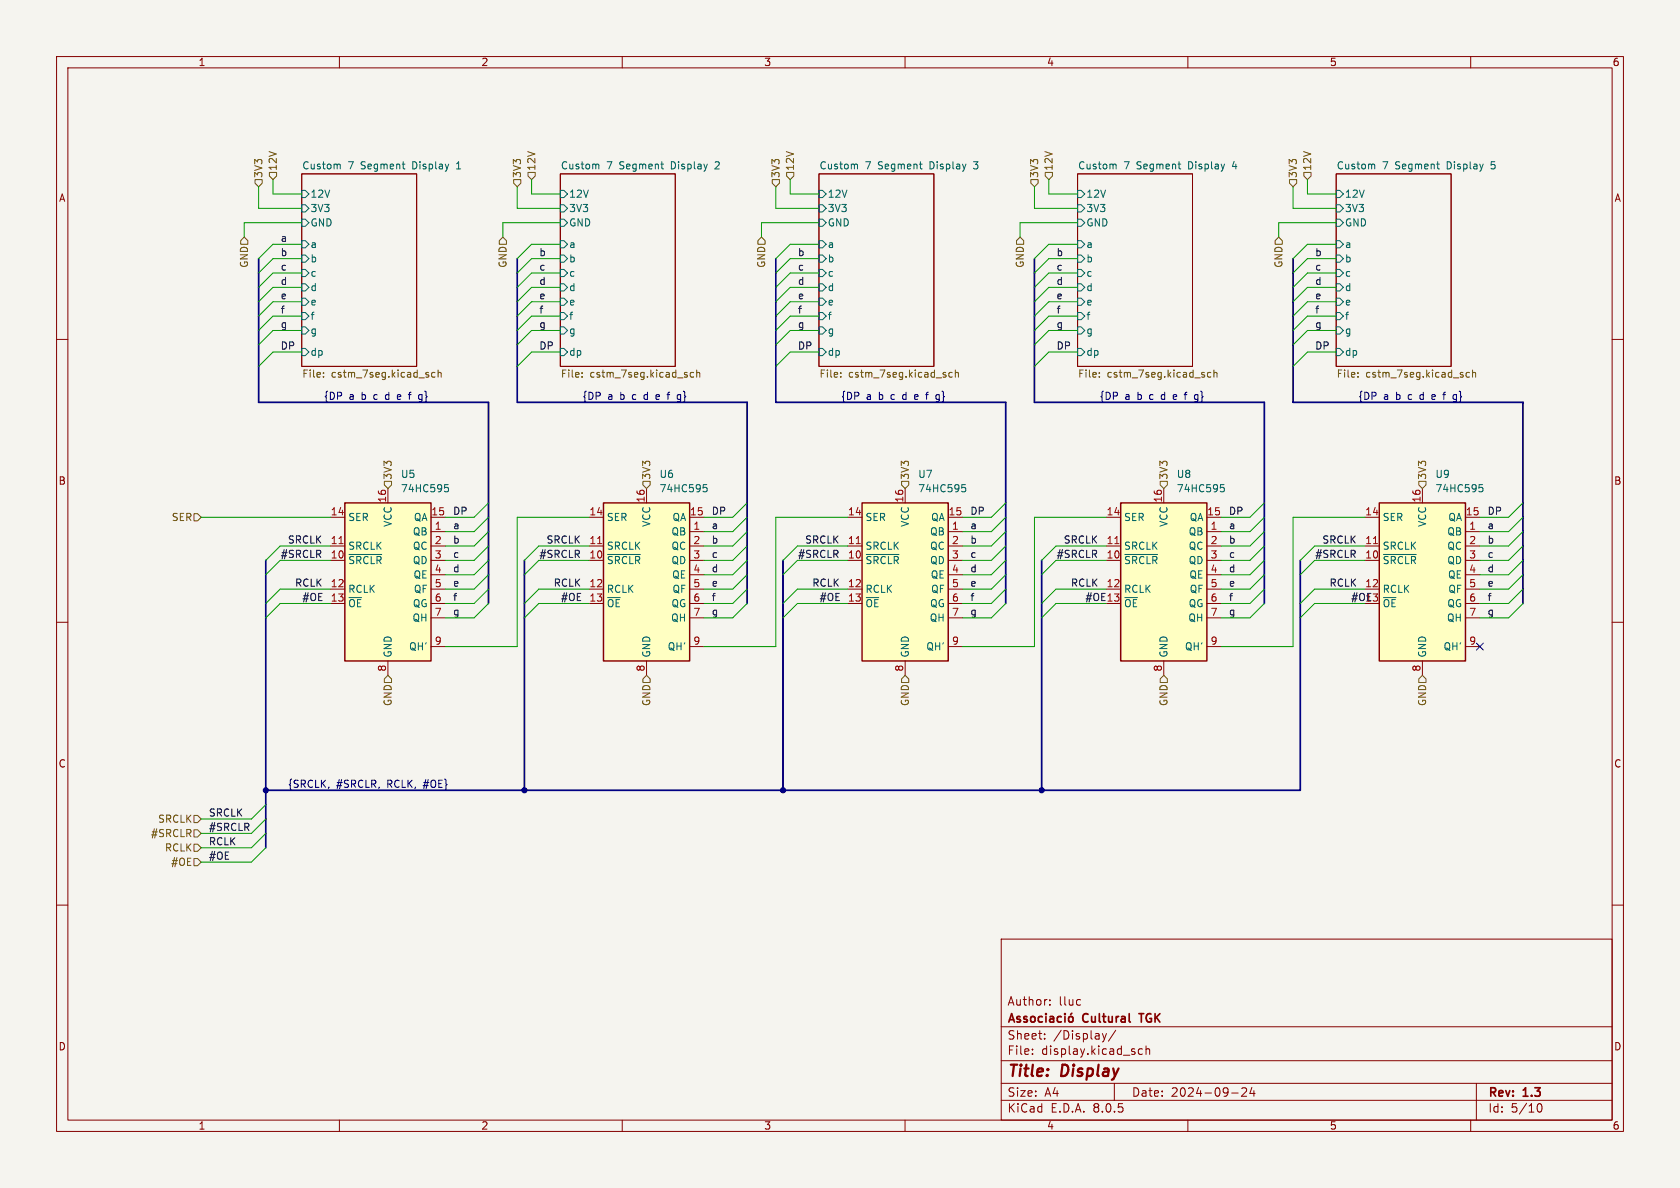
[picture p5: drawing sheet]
<svg xmlns="http://www.w3.org/2000/svg" width="297mm" height="210mm" viewBox="0 0 297 210" stroke-linecap="round" stroke-linejoin="round" font-family="sans-serif">
<path d="M0 0h297v210h-297z" fill="#f5f4ef" stroke="#f5f4ef" stroke-width=".18"/>
<g fill="none" stroke="#840000" stroke-width=".18">
<path d="M10 10h277v190h-277zM12 12h273v186h-273zM60 10v2M110 10v2M160 10v2M210 10v2M260 10v2M53.3 30.7h20.4v34.1h-20.4zM99.1 30.7h20.3v34.1h-20.3zM144.8 30.7h20.3v34.1h-20.3zM190.5 30.7h20.3v34.1h-20.3zM236.2 30.7h20.3v34.1h-20.3z"/>
<path d="M10 60h2M285 60h2M10 110h2M285 110h2M10 160h2M285 160h2M177 166h108v32h-108zM185.6 177.6v.1M185.6 176.8v.1M190.9 176.7l.1 .1M191 177.6l-.1 .1M60 198v2"/>
<path d="M110 198v2M160 198v2M177 194.5h108M177 191.5h108M177 187.5h108M177 181.5h108M182.5 186.3v.1M182.5 185.5v.1M184.7 183.6v.1M184.7 182.8v.1M194.9 182.7l.3 1M195.2 183.7l-.1 .4-.2 .1"/>
<path d="M195.6 182.7l-.4 1M197 191.5v3M197.2 182.1l-1.2 2M202 185.5l-.5-.1-.3 .3v.4l.2 .2h.6M202.6 185.5l.2-.1 .4 .1v.9M202.6 184.9v1.5M210 198v2M217.7 193.2h1.2M219.5 192.4l.6-.1 .2 .1 .1 .3-.9 1.1h.9M221.3 192.2l-.3 1.1h.9M221.7 192.8v1M260 198v2"/>
<path d="M261 191.5v6.5M271.7 195.7l.2-.5 .2-.1a.8 .8 0 0 1 .5 .7 .8 .8 0 0 1-.5 .8l-.2-.1-.2-.5"/>
</g>
<g fill="none" stroke="#840000" stroke-width=".3">
<path d="M180.3 179.8l-.3-.1-.2 .2v.2l.5 .2v.3h-.5M181.6 179.8l-.4-.1-.2 .2 .1 .2 .5 .2v.3h-.6M182.3 179.8l.4-.1 .3 .3v.4l-.3 .3-.4-.1-.1-.2v-.4zM184.3 179.8l-.5-.1-.2 .3v.4l.1 .2h.6M184.9 179.2v.1M184.9 179.7v1M185.6 179.8h.6l.1 .9M187.6 179.8l-.4-.1-.3 .3v.4l.2 .2h.5M188.3 179.2v.1M188.3 179.7v1M189 179.8l.2-.1 .4 .1 .1 .6-.1 .2-.4 .1-.2-.2zM189.5 179.1l-.2 .2"/>
<path d="M201.3 179.2h.9M178.3 180.7l.5-1.5 .5 1.5M178.5 180.3h.7M186.3 180l-.5 .1a.29 .29 0 0 0-.3 .3 .29 .29 0 0 0 .3 .3l.5-.1"/>
</g>
<g fill="none" stroke="#006464" stroke-width=".18">
<path d="M53.3 33.7h.7l.6 .6-.6 .6h-.7zM53.3 36.2h.7l.6 .6-.6 .7h-.7zM53.3 38.7h.7l.6 .7-.6 .6h-.7zM59.8 29l.4 .2v.7M71.1 29h.5M71.5 29.9h.1M80.7 29.9h.7M80.8 28.9l-.1 .1M99.1 33.7h.6l.6 .6-.6 .6h-.6zM99.1 36.2h.6l.6 .6-.6 .7h-.6zM99.1 38.7h.6l.6 .7-.6 .6h-.6zM105.5 29l.4 .2v.7"/>
<path d="M116.8 29h.5M117.2 29.9h.1M144.8 33.7h.6l.6 .6-.6 .6h-.6zM144.8 36.2h.6l.6 .6-.6 .7h-.6zM144.8 38.7h.6l.6 .7-.6 .6h-.6zM151.2 29l.4 .2v.7M162.5 29h.5M162.9 29.9h.1M190.5 33.7h.6l.7 .6-.7 .6h-.6zM190.5 36.2h.6l.7 .6-.7 .7h-.6zM190.5 38.7h.6l.7 .7-.7 .6h-.6zM197 29l.3 .2v.7"/>
<path d="M208.3 29h.4M208.6 29.9h.1M236.2 33.7h.7l.6 .6-.6 .6h-.7zM236.2 36.2h.7l.6 .6-.6 .7h-.7zM236.2 38.7h.7l.6 .7-.6 .6h-.7zM242.7 29l.3 .2v.7M254 29h.5M254.3 29.9h.2M53.3 50.2h.7l.6 .6-.6 .6h-.7zM53.3 45.1h.7l.6 .6-.6 .7h-.7zM53.3 47.6h.7l.6 .7-.6 .6h-.7zM53.3 42.5h.7l.6 .7-.6 .6h-.7z"/>
<path d="M53.3 52.7h.7l.6 .6-.6 .7h-.7zM53.3 55.2h.7l.6 .7-.6 .6h-.7zM53.3 57.8h.7l.6 .6-.6 .7h-.7zM99.1 50.2h.6l.6 .6-.6 .6h-.6zM99.1 45.1h.6l.6 .6-.6 .7h-.6zM99.1 47.6h.6l.6 .7-.6 .6h-.6zM99.1 42.5h.6l.6 .7-.6 .6h-.6zM99.1 52.7h.6l.6 .6-.6 .7h-.6zM99.1 55.2h.6l.6 .7-.6 .6h-.6zM99.1 57.8h.6l.6 .6-.6 .7h-.6zM144.8 50.2h.6l.6 .6-.6 .6h-.6zM144.8 45.1h.6l.6 .6-.6 .7h-.6z"/>
<path d="M144.8 47.6h.6l.6 .7-.6 .6h-.6zM144.8 42.5h.6l.6 .7-.6 .6h-.6zM144.8 52.7h.6l.6 .6-.6 .7h-.6zM144.8 55.2h.6l.6 .7-.6 .6h-.6zM144.8 57.8h.6l.6 .6-.6 .7h-.6zM190.5 50.2h.6l.7 .6-.7 .6h-.6zM190.5 45.1h.6l.7 .6-.7 .7h-.6zM190.5 47.6h.6l.7 .7-.7 .6h-.6zM190.5 42.5h.6l.7 .7-.7 .6h-.6zM190.5 52.7h.6l.7 .6-.7 .7h-.6zM190.5 55.2h.6l.7 .7-.7 .6h-.6zM190.5 57.8h.6l.7 .6-.7 .7h-.6z"/>
<path d="M236.2 50.2h.7l.6 .6-.6 .6h-.7zM236.2 45.1h.7l.6 .6-.6 .7h-.7zM236.2 47.6h.7l.6 .7-.6 .6h-.7zM236.2 42.5h.7l.6 .7-.6 .6h-.7zM236.2 52.7h.7l.6 .6-.6 .7h-.7zM236.2 55.2h.7l.6 .7-.6 .6h-.7zM236.2 57.8h.7l.6 .6-.6 .7h-.7zM53.3 61.6h.7l.6 .6-.6 .7h-.7zM99.1 61.6h.6l.6 .6-.6 .7h-.6zM144.8 61.6h.6l.6 .6-.6 .7h-.6zM190.5 61.6h.6l.7 .6-.7 .7h-.6zM236.2 61.6h.7l.6 .6-.6 .7h-.7z"/>
</g>
<g fill="none" stroke="#725600" stroke-width=".18">
<path d="M57.2 66.6v.1M57.2 65.9v.1M76.9 65.9l-.4-.1-.2 .3 .1 .5h.5M77.4 66l.2-.2 .3 .1 .1 .8M77.4 65.4v1.3M102.9 66.6v.1M102.9 65.9v.1M122.6 65.9l-.3-.1-.3 .3 .1 .5h.5M123.2 66l.2-.2 .3 .1v.8M123.2 65.4v1.3M148.6 66.6v.1M148.6 65.9v.1"/>
<path d="M168.3 65.9l-.3-.1-.3 .3 .2 .5h.4M168.9 66l.2-.2 .3 .1v.8M168.9 65.4v1.3M194.3 66.6v.1M194.3 65.9v.1M214.1 65.9l-.4-.1-.2 .3 .1 .5h.5M214.6 66l.2-.2 .3 .1 .1 .8M214.6 65.4v1.3M240.1 66.6v.1M240.1 65.9v.1M259.8 65.9l-.4-.1-.2 .3 .1 .5h.5M260.3 66l.2-.2 .3 .1 .1 .8"/>
<path d="M260.3 65.4v1.3"/>
</g>
<path d="M152.4 88.9h15.2v27.9h-15.2z" fill="#ffffc2"/>
<path d="M152.4 88.9h15.2v27.9h-15.2z" fill="none" stroke="#840000" stroke-width=".25"/>
<g fill="none" stroke="#840000" stroke-width=".18">
<path d="M149.9 99.1h2.5M149.9 96.5h2.5M149.9 91.4h2.5M160 86.4v2.5M167.6 94h2.6M167.6 99.1h2.6M167.6 96.5h2.6M167.6 91.4h2.6M149.9 104.1h2.5M149.9 106.7h2.5M160 116.8v2.6M167.6 104.1h2.6"/>
<path d="M167.6 106.7h2.6M167.6 101.6h2.6M167.6 109.2h2.6M167.6 114.3h2.6"/>
</g>
<path d="M153.1 98h5.8M170.1 85.7h.6M170.2 86.2h.3l.2 .2v.4l-.5 .1" fill="none" stroke="#006464" stroke-width=".18"/>
<path d="M151.4 96.1h.7" fill="none" stroke="#a90000" stroke-width=".18"/>
<path d="M198.1 88.9h15.3v27.9h-15.3z" fill="#ffffc2"/>
<path d="M198.1 88.9h15.3v27.9h-15.3z" fill="none" stroke="#840000" stroke-width=".25"/>
<g fill="none" stroke="#840000" stroke-width=".18">
<path d="M195.6 99.1h2.5M195.6 96.5h2.5M195.6 91.4h2.5M205.7 86.4v2.5M213.4 94h2.5M213.4 99.1h2.5M213.4 96.5h2.5M213.4 91.4h2.5M195.6 104.1h2.5M195.6 106.7h2.5M205.7 116.8v2.6M213.4 104.1h2.5"/>
<path d="M213.4 106.7h2.5M213.4 101.6h2.5M213.4 109.2h2.5M213.4 114.3h2.5"/>
</g>
<path d="M198.9 98h5.7M215.8 85.7h.6M215.9 86.2h.3l.3 .2-.1 .4-.5 .1" fill="none" stroke="#006464" stroke-width=".18"/>
<path d="M197.1 96.1h.7" fill="none" stroke="#a90000" stroke-width=".18"/>
<path d="M61 88.9h15.2v27.9h-15.2z" fill="#ffffc2"/>
<path d="M61 88.9h15.2v27.9h-15.2z" fill="none" stroke="#840000" stroke-width=".25"/>
<g fill="none" stroke="#840000" stroke-width=".18">
<path d="M58.4 99.1h2.6M58.4 96.5h2.6M58.4 91.4h2.6M68.6 86.4v2.5M76.2 94h2.5M76.2 99.1h2.5M76.2 96.5h2.5M76.2 91.4h2.5M58.4 104.1h2.6M58.4 106.7h2.6M68.6 116.8v2.6M76.2 104.1h2.5"/>
<path d="M76.2 106.7h2.5M76.2 101.6h2.5M76.2 109.2h2.5M76.2 114.3h2.5"/>
</g>
<path d="M61.7 98h5.8M78.6 85.7h.6M78.7 86.2h.3l.3 .2-.1 .4-.5 .1" fill="none" stroke="#006464" stroke-width=".18"/>
<path d="M59.9 96.1h.8" fill="none" stroke="#a90000" stroke-width=".18"/>
<path d="M106.7 88.9h15.2v27.9h-15.2z" fill="#ffffc2"/>
<path d="M106.7 88.9h15.2v27.9h-15.2z" fill="none" stroke="#840000" stroke-width=".25"/>
<g fill="none" stroke="#840000" stroke-width=".18">
<path d="M104.1 99.1h2.6M104.1 96.5h2.6M104.1 91.4h2.6M114.3 86.4v2.5M121.9 94h2.6M121.9 99.1h2.6M121.9 96.5h2.6M121.9 91.4h2.6M104.1 104.1h2.6M104.1 106.7h2.6M114.3 116.8v2.6M121.9 104.1h2.6"/>
<path d="M121.9 106.7h2.6M121.9 101.6h2.6M121.9 109.2h2.6M121.9 114.3h2.6"/>
</g>
<path d="M107.4 98h5.8M124.3 85.7h.7M124.5 86.2h.3l.2 .2v.4l-.5 .1" fill="none" stroke="#006464" stroke-width=".18"/>
<path d="M105.7 96.1h.7" fill="none" stroke="#a90000" stroke-width=".18"/>
<path d="M243.8 88.9h15.3v27.9h-15.3z" fill="#ffffc2"/>
<path d="M243.8 88.9h15.3v27.9h-15.3z" fill="none" stroke="#840000" stroke-width=".25"/>
<g fill="none" stroke="#840000" stroke-width=".18">
<path d="M241.3 99.1h2.5M241.3 96.5h2.5M241.3 91.4h2.5M251.5 86.4v2.5M259.1 94h2.5M259.1 99.1h2.5M259.1 96.5h2.5M259.1 91.4h2.5M241.3 104.1h2.5M241.3 106.7h2.5M251.5 116.8v2.6M259.1 104.1h2.5"/>
<path d="M259.1 106.7h2.5M259.1 101.6h2.5M259.1 109.2h2.5M259.1 114.3h2.5"/>
</g>
<path d="M244.6 98h5.8M261.5 85.7h.6M261.6 86.2h.3l.3 .2-.1 .4-.5 .1" fill="none" stroke="#006464" stroke-width=".18"/>
<path d="M242.8 96.1h.7" fill="none" stroke="#a90000" stroke-width=".18"/>
<g fill="none" stroke="#725600" stroke-width=".18">
<path d="M45.1 31.8h1.3v.6l-.7 .6-.6-.6zM47.6 30.5h1.3v.6l-.6 .7-.7-.7zM90.8 31.8h1.3v.6l-.7 .6-.6-.6zM93.3 30.5h1.3v.6l-.6 .7-.7-.7zM136.5 31.8h1.3v.6l-.6 .6-.7-.6zM139.1 30.5h1.2v.6l-.6 .7-.6-.7zM182.2 31.8h1.3v.6l-.6 .6-.7-.6zM184.8 30.5h1.3v.6l-.7 .7-.6-.7zM228 31.8h1.2v.6l-.6 .6-.6-.6zM230.5 30.5h1.3v.6l-.7 .7-.6-.7zM43.2 41.9l.6 .6v.7h-1.3v-.7zM88.9 41.9l.6 .6v.7h-1.2v-.7z"/>
<path d="M134.6 41.9l.7 .6v.7h-1.3v-.7zM180.3 41.9l.7 .6v.7h-1.3v-.7zM226.1 41.9l.6 .6v.7h-1.3v-.7zM34.3 90.8h.6l.7 .6-.7 .7h-.6zM67.9 85.1h1.3v.6l-.6 .7-.7-.7zM113.7 85.1h1.2v.6l-.6 .7-.6-.7zM159.4 85.1h1.3v.6l-.7 .7-.6-.7zM205.1 85.1h1.3v.6l-.7 .7-.6-.7zM250.8 85.1h1.3v.6l-.6 .7-.7-.7zM68.6 119.4l.6 .6v.7h-1.3v-.7zM114.3 119.4l.6 .6v.7h-1.2v-.7zM160 119.4l.7 .6v.7h-1.3v-.7z"/>
<path d="M205.7 119.4l.7 .6v.7h-1.3v-.7zM251.5 119.4l.6 .6v.7h-1.3v-.7zM34.3 146.7h.6l.7 .6-.7 .7h-.6zM34.3 144.1h.6l.7 .7-.7 .6h-.6zM34.3 151.8h.6l.7 .6-.7 .6h-.6zM34.3 149.2h.6l.7 .7-.7 .6h-.6z"/>
</g>
<g fill="none" stroke="#000084" stroke-width=".18">
<path d="M70.4 69.8l-.1 .1v.5l.1 .2M70.9 70.1l-.6 .1M72.2 69.8h.5M72.7 69.3l-.3 .1M74.2 69.8h.4M74.5 70.9l-.3 .1M74.6 70.5l-.4 .1M116.2 69.8l-.2 .1v.5l.2 .2M116.6 70.1l-.6 .1M117.9 69.8h.5M118.4 69.3l-.3 .1M120 69.8h.3"/>
<path d="M120.3 70.9l-.4 .1M120.3 70.5l-.3 .1M161.9 69.8l-.2 .1v.5l.2 .2M162.3 70.1l-.6 .1M163.6 69.8h.5M164.1 69.3l-.2 .1M165.7 69.8h.3M166 70.9l-.4 .1M166 70.5l-.3 .1M207.6 69.8l-.2 .1v.5l.2 .2M208 70.1l-.6 .1M209.3 69.8h.5"/>
<path d="M209.8 69.3l-.2 .1M211.4 69.8h.4M211.7 70.9l-.4 .1M211.8 70.5l-.4 .1M253.3 69.8l-.2 .1v.5l.2 .2M253.7 70.1l-.6 .1M255.1 69.8h.5M255.6 69.3l-.3 .1M257.1 69.8h.4M257.4 70.9l-.3 .1M257.5 70.5l-.4 .1M261 113.7l1.2 1.2"/>
<path d="M262.2 113.7l-1.2 1.2"/>
</g>
<path d="M45.7 45.7v25.4h40.7v35.6M91.4 45.7v25.4h40.7v35.6M137.2 45.7v25.4h40.6v35.6M182.9 45.7v25.4h40.6v35.6M228.6 45.7v25.4h40.6v35.6M47 99.1v50.8M92.7 99.1v40.6M138.4 99.1v40.6M184.1 99.1v40.6M229.9 99.1v40.6h-182.9" fill="none" stroke="#000084" stroke-width=".3"/>
<g fill="none" stroke="#009600" stroke-width=".18">
<path d="M45.7 33v3.8h7.6M48.3 31.8v2.5h5M53.3 39.4h-10.1v2.5M91.4 33v3.8h7.7M94 31.8v2.5h5.1M99.1 39.4h-10.2v2.5M137.2 33v3.8h7.6M139.7 31.8v2.5h5.1M144.8 39.4h-10.2v2.5M182.9 33v3.8h7.6M185.4 31.8v2.5h5.1M190.5 39.4h-10.2v2.5"/>
<path d="M228.6 33v3.8h7.6M231.1 31.8v2.5h5.1M236.2 39.4h-10.1v2.5M53.3 50.8h-5l-2.6 2.5M53.3 48.3h-5l-2.6 2.5M53.3 45.7h-5l-2.6 2.6M53.3 53.3h-5l-2.6 2.6M53.3 58.4h-5l-2.6 2.6M53.3 55.9h-5l-2.6 2.5M53.3 43.2h-5l-2.6 2.5M99.1 50.8h-5.1l-2.6 2.5M99.1 48.3h-5.1l-2.6 2.5"/>
<path d="M99.1 45.7h-5.1l-2.6 2.6M99.1 53.3h-5.1l-2.6 2.6M99.1 58.4h-5.1l-2.6 2.6M99.1 55.9h-5.1l-2.6 2.5M99.1 43.2h-5.1l-2.6 2.5M144.8 50.8h-5.1l-2.5 2.5M144.8 48.3h-5.1l-2.5 2.5M144.8 45.7h-5.1l-2.5 2.6M144.8 53.3h-5.1l-2.5 2.6M144.8 58.4h-5.1l-2.5 2.6M144.8 55.9h-5.1l-2.5 2.5M144.8 43.2h-5.1l-2.5 2.5"/>
<path d="M190.5 50.8h-5.1l-2.5 2.5M190.5 48.3h-5.1l-2.5 2.5M190.5 45.7h-5.1l-2.5 2.6M190.5 53.3h-5.1l-2.5 2.6M190.5 58.4h-5.1l-2.5 2.6M190.5 55.9h-5.1l-2.5 2.5M190.5 43.2h-5.1l-2.5 2.5M236.2 50.8h-5.1l-2.5 2.5M236.2 48.3h-5.1l-2.5 2.5M236.2 45.7h-5.1l-2.5 2.6M236.2 53.3h-5.1l-2.5 2.6M236.2 58.4h-5.1l-2.5 2.6"/>
<path d="M236.2 55.9h-5.1l-2.5 2.5M236.2 43.2h-5.1l-2.5 2.5M53.3 62.2h-5l-2.6 2.6M99.1 62.2h-5.1l-2.6 2.6M144.8 62.2h-5.1l-2.5 2.6M190.5 62.2h-5.1l-2.5 2.6M236.2 62.2h-5.1l-2.5 2.6M35.6 91.4h22.8M58.4 99.1h-8.9l-2.5 2.5M58.4 96.5h-8.9l-2.5 2.6M86.4 99.1l-2.6 2.5h-5.1M86.4 96.5l-2.6 2.6h-5.1"/>
<path d="M86.4 94l-2.6 2.5h-5.1M86.4 88.9l-2.6 2.5h-5.1M86.4 91.4l-2.6 2.6h-5.1M104.1 91.4h-12.7v22.9h-12.7M104.1 99.1h-8.9l-2.5 2.5M104.1 96.5h-8.9l-2.5 2.6M132.1 99.1l-2.6 2.5h-5M132.1 96.5l-2.6 2.6h-5M132.1 94l-2.6 2.5h-5M132.1 88.9l-2.6 2.5h-5M132.1 91.4l-2.6 2.6h-5M149.9 91.4h-12.7v22.9h-12.7"/>
<path d="M149.9 99.1h-8.9l-2.6 2.5M149.9 96.5h-8.9l-2.6 2.6M177.8 99.1l-2.5 2.5h-5.1M177.8 96.5l-2.5 2.6h-5.1M177.8 94l-2.5 2.5h-5.1M177.8 88.9l-2.5 2.5h-5.1M177.8 91.4l-2.5 2.6h-5.1M195.6 91.4h-12.7v22.9h-12.7M195.6 99.1h-8.9l-2.6 2.5M195.6 96.5h-8.9l-2.6 2.6M223.5 99.1l-2.5 2.5h-5.1M223.5 96.5l-2.5 2.6h-5.1"/>
<path d="M223.5 94l-2.5 2.5h-5.1M223.5 88.9l-2.5 2.5h-5.1M223.5 91.4l-2.5 2.6h-5.1M241.3 91.4h-12.7v22.9h-12.7M241.3 99.1h-8.9l-2.5 2.5M241.3 96.5h-8.9l-2.5 2.6M269.2 99.1l-2.5 2.5h-5.1M269.2 96.5l-2.5 2.6h-5.1M269.2 94l-2.5 2.5h-5.1M269.2 88.9l-2.5 2.5h-5.1M269.2 91.4l-2.5 2.6h-5.1M58.4 106.7h-8.9l-2.5 2.5"/>
<path d="M58.4 104.1h-8.9l-2.5 2.6M86.4 106.7l-2.6 2.5h-5.1M86.4 104.1l-2.6 2.6h-5.1M86.4 101.6l-2.6 2.5h-5.1M104.1 106.7h-8.9l-2.5 2.5M104.1 104.1h-8.9l-2.5 2.6M132.1 106.7l-2.6 2.5h-5M132.1 104.1l-2.6 2.6h-5M132.1 101.6l-2.6 2.5h-5M149.9 106.7h-8.9l-2.6 2.5M149.9 104.1h-8.9l-2.6 2.6M177.8 106.7l-2.5 2.5h-5.1"/>
<path d="M177.8 104.1l-2.5 2.6h-5.1M177.8 101.6l-2.5 2.5h-5.1M195.6 106.7h-8.9l-2.6 2.5M195.6 104.1h-8.9l-2.6 2.6M223.5 106.7l-2.5 2.5h-5.1M223.5 104.1l-2.5 2.6h-5.1M223.5 101.6l-2.5 2.5h-5.1M241.3 106.7h-8.9l-2.5 2.5M241.3 104.1h-8.9l-2.5 2.6M269.2 106.7l-2.5 2.5h-5.1M269.2 104.1l-2.5 2.6h-5.1M269.2 101.6l-2.5 2.5h-5.1"/>
<path d="M47 142.2l-2.6 2.6h-8.8M47 144.8l-2.6 2.5h-8.8M47 147.3l-2.6 2.6h-8.8M47 149.9l-2.6 2.5h-8.8"/>
</g>
<g fill="#000084" stroke="#000084" stroke-width=".18">
<circle cx="184.1" cy="139.7" r=".46"/>
<circle cx="138.4" cy="139.7" r=".46"/>
<circle cx="47" cy="139.7" r=".46"/>
<circle cx="92.7" cy="139.7" r=".46"/>
</g>
<g font-size="2.8" fill="#840000">
<text x="178" y="190.9">Title:</text>
<text x="187.7" y="190.9">Display</text>
</g>
<g font-size="2.1" fill="#840000">
<text x="178" y="178">Author:</text>
<text x="187.2" y="178">lluc</text>
<text x="178" y="184">Sheet:</text>
<text x="186.2" y="184">/Display/</text>
<text x="191.5" y="181.2">Cultural</text>
<text x="202.2" y="181.2">TGK</text>
<text x="178" y="186.7">File:</text>
<text x="184.1" y="186.7">display.kicad_sch</text>
<text x="178" y="196.9">KiCad</text>
<text x="178" y="194.1">Size:</text>
<text x="184.7" y="194.1">A4</text>
<text x="185.7" y="196.9">E.D.A.</text>
<text x="193.3" y="196.9">8.0.5</text>
<text x="200" y="194.1">Date:</text>
<text x="207" y="194.1">2024-09-24</text>
<text x="263" y="194.3">Rev:</text>
<text x="263" y="196.9">Id:</text>
<text x="267.1" y="196.9">5/10</text>
<text x="269.4" y="194.3">1.3</text>
</g>
<g font-size="1.8" fill="#840000">
<text x="35" y="11.9">1</text>
<text x="85" y="11.9">2</text>
<text x="135" y="11.9">3</text>
<text x="185" y="11.9">4</text>
<text x="235" y="11.9">5</text>
<text x="285" y="11.9">6</text>
<text x="10.3" y="35.9">A</text>
<text x="285.3" y="35.9">A</text>
<text x="10.3" y="85.9">B</text>
<text x="285.3" y="85.9">B</text>
<text x="10.3" y="135.9">C</text>
<text x="285.3" y="135.9">C</text>
<text x="10.3" y="185.9">D</text>
<text x="285.3" y="185.9">D</text>
<text x="35" y="199.9">1</text>
<text x="85" y="199.9">2</text>
<text x="135" y="199.9">3</text>
<text x="185" y="199.9">4</text>
<text x="235" y="199.9">5</text>
<text x="285" y="199.9">6</text>
</g>
<g font-size="1.8" fill="#725600">
<text x="46.6" y="31.6" transform="rotate(-90 46.6 31.6)">3V3</text>
<text x="49.1" y="30.3" transform="rotate(-90 49.1 30.3)">12V</text>
<text x="92.3" y="31.6" transform="rotate(-90 92.3 31.6)">3V3</text>
<text x="94.8" y="30.3" transform="rotate(-90 94.8 30.3)">12V</text>
<text x="138" y="31.6" transform="rotate(-90 138 31.6)">3V3</text>
<text x="140.6" y="30.3" transform="rotate(-90 140.6 30.3)">12V</text>
<text x="183.7" y="31.6" transform="rotate(-90 183.7 31.6)">3V3</text>
<text x="186.3" y="30.3" transform="rotate(-90 186.3 30.3)">12V</text>
<text x="229.5" y="31.6" transform="rotate(-90 229.5 31.6)">3V3</text>
<text x="232" y="30.3" transform="rotate(-90 232 30.3)">12V</text>
<text x="44" y="47.4" transform="rotate(-90 44 47.4)">GND</text>
<text x="89.8" y="47.4" transform="rotate(-90 89.8 47.4)">GND</text>
<text x="135.5" y="47.4" transform="rotate(-90 135.5 47.4)">GND</text>
<text x="181.2" y="47.4" transform="rotate(-90 181.2 47.4)">GND</text>
<text x="226.9" y="47.4" transform="rotate(-90 226.9 47.4)">GND</text>
<text x="53.3" y="67.1">File:</text>
<text x="58.6" y="67.1">cstm_7seg.kicad_sch</text>
<text x="99.1" y="67.1">File:</text>
<text x="104.3" y="67.1">cstm_7seg.kicad_sch</text>
<text x="144.8" y="67.1">File:</text>
<text x="150" y="67.1">cstm_7seg.kicad_sch</text>
<text x="190.5" y="67.1">File:</text>
<text x="195.7" y="67.1">cstm_7seg.kicad_sch</text>
<text x="236.2" y="67.1">File:</text>
<text x="241.4" y="67.1">cstm_7seg.kicad_sch</text>
<text x="69.4" y="84.9" transform="rotate(-90 69.4 84.9)">3V3</text>
<text x="115.2" y="84.9" transform="rotate(-90 115.2 84.9)">3V3</text>
<text x="160.9" y="84.9" transform="rotate(-90 160.9 84.9)">3V3</text>
<text x="206.6" y="84.9" transform="rotate(-90 206.6 84.9)">3V3</text>
<text x="252.3" y="84.9" transform="rotate(-90 252.3 84.9)">3V3</text>
<text x="30.3" y="92.3">SER</text>
<text x="69.4" y="124.9" transform="rotate(-90 69.4 124.9)">GND</text>
<text x="115.2" y="124.9" transform="rotate(-90 115.2 124.9)">GND</text>
<text x="160.9" y="124.9" transform="rotate(-90 160.9 124.9)">GND</text>
<text x="206.6" y="124.9" transform="rotate(-90 206.6 124.9)">GND</text>
<text x="252.3" y="124.9" transform="rotate(-90 252.3 124.9)">GND</text>
<text x="26.6" y="148.2">#SRCLR</text>
<text x="27.8" y="145.6">SRCLK</text>
<text x="29.1" y="150.7">RCLK</text>
<text x="30.1" y="153.3">#OE</text>
</g>
<g font-size="1.8" fill="#006464">
<text x="53.3" y="30">Custom</text>
<text x="54.8" y="35.2">12V</text>
<text x="61.5" y="30">7</text>
<text x="63.9" y="30">Segment</text>
<text x="73.2" y="30">Display</text>
<text x="81.2" y="30">1</text>
<text x="99.1" y="30">Custom</text>
<text x="100.5" y="35.2">12V</text>
<text x="107.2" y="30">7</text>
<text x="109.6" y="30">Segment</text>
<text x="118.9" y="30">Display</text>
<text x="126.9" y="30">2</text>
<text x="144.8" y="30">Custom</text>
<text x="146.2" y="35.2">12V</text>
<text x="153" y="30">7</text>
<text x="155.3" y="30">Segment</text>
<text x="164.6" y="30">Display</text>
<text x="172.6" y="30">3</text>
<text x="190.5" y="30">Custom</text>
<text x="192" y="35.2">12V</text>
<text x="198.7" y="30">7</text>
<text x="201.1" y="30">Segment</text>
<text x="210.3" y="30">Display</text>
<text x="218.3" y="30">4</text>
<text x="236.2" y="30">Custom</text>
<text x="237.7" y="35.2">12V</text>
<text x="244.4" y="30">7</text>
<text x="246.8" y="30">Segment</text>
<text x="256.1" y="30">Display</text>
<text x="264.1" y="30">5</text>
<text x="54.8" y="37.7">3V3</text>
<text x="54.8" y="40.2">GND</text>
<text x="100.5" y="37.7">3V3</text>
<text x="100.5" y="40.2">GND</text>
<text x="146.2" y="37.7">3V3</text>
<text x="146.2" y="40.2">GND</text>
<text x="192" y="37.7">3V3</text>
<text x="192" y="40.2">GND</text>
<text x="237.7" y="37.7">3V3</text>
<text x="237.7" y="40.2">GND</text>
<text x="54.8" y="46.6">b</text>
<text x="54.8" y="44">a</text>
<text x="100.5" y="46.6">b</text>
<text x="100.5" y="44">a</text>
<text x="146.2" y="46.6">b</text>
<text x="146.2" y="44">a</text>
<text x="192" y="46.6">b</text>
<text x="192" y="44">a</text>
<text x="237.7" y="46.6">b</text>
<text x="237.7" y="44">a</text>
<text x="54.8" y="51.7">d</text>
<text x="54.8" y="49.1">c</text>
<text x="100.5" y="51.7">d</text>
<text x="100.5" y="49.1">c</text>
<text x="146.2" y="51.7">d</text>
<text x="146.2" y="49.1">c</text>
<text x="192" y="51.7">d</text>
<text x="192" y="49.1">c</text>
<text x="237.7" y="51.7">d</text>
<text x="237.7" y="49.1">c</text>
<text x="54.8" y="54.2">e</text>
<text x="54.8" y="56.7">f</text>
<text x="54.8" y="59.3">g</text>
<text x="100.5" y="54.2">e</text>
<text x="100.5" y="56.7">f</text>
<text x="100.5" y="59.3">g</text>
<text x="146.2" y="54.2">e</text>
<text x="146.2" y="56.7">f</text>
<text x="146.2" y="59.3">g</text>
<text x="192" y="54.2">e</text>
<text x="192" y="56.7">f</text>
<text x="192" y="59.3">g</text>
<text x="237.7" y="54.2">e</text>
<text x="237.7" y="56.7">f</text>
<text x="237.7" y="59.3">g</text>
<text x="54.8" y="63.1">dp</text>
<text x="100.5" y="63.1">dp</text>
<text x="146.2" y="63.1">dp</text>
<text x="192" y="63.1">dp</text>
<text x="237.7" y="63.1">dp</text>
<text x="70.8" y="84.7">U5</text>
<text x="70.8" y="87.2">74HC595</text>
<text x="116.5" y="84.7">U6</text>
<text x="116.5" y="87.2">74HC595</text>
<text x="162.2" y="84.7">U7</text>
<text x="162.2" y="87.2">74HC595</text>
<text x="207.9" y="84.7">U8</text>
<text x="207.9" y="87.2">74HC595</text>
<text x="253.7" y="84.7">U9</text>
<text x="253.7" y="87.2">74HC595</text>
<text x="61.5" y="92.3">SER</text>
<text x="69.4" y="93.2" transform="rotate(-90 69.4 93.2)">VCC</text>
<text x="72.9" y="94.8">QB</text>
<text x="73.1" y="92.3">QA</text>
<text x="107.2" y="92.3">SER</text>
<text x="115.2" y="93.2" transform="rotate(-90 115.2 93.2)">VCC</text>
<text x="118.6" y="94.8">QB</text>
<text x="118.8" y="92.3">QA</text>
<text x="152.9" y="92.3">SER</text>
<text x="160.9" y="93.2" transform="rotate(-90 160.9 93.2)">VCC</text>
<text x="164.3" y="94.8">QB</text>
<text x="164.5" y="92.3">QA</text>
<text x="198.6" y="92.3">SER</text>
<text x="206.6" y="93.2" transform="rotate(-90 206.6 93.2)">VCC</text>
<text x="210" y="94.8">QB</text>
<text x="210.2" y="92.3">QA</text>
<text x="244.3" y="92.3">SER</text>
<text x="252.3" y="93.2" transform="rotate(-90 252.3 93.2)">VCC</text>
<text x="255.8" y="94.8">QB</text>
<text x="256" y="92.3">QA</text>
<text x="61.5" y="99.9">~{SRCLR}</text>
<text x="61.5" y="97.4">SRCLK</text>
<text x="72.9" y="97.4">QC</text>
<text x="72.9" y="99.9">QD</text>
<text x="107.2" y="99.9">~{SRCLR}</text>
<text x="107.2" y="97.4">SRCLK</text>
<text x="118.6" y="97.4">QC</text>
<text x="118.6" y="99.9">QD</text>
<text x="152.9" y="99.9">~{SRCLR}</text>
<text x="152.9" y="97.4">SRCLK</text>
<text x="164.3" y="97.4">QC</text>
<text x="164.3" y="99.9">QD</text>
<text x="198.6" y="99.9">~{SRCLR}</text>
<text x="198.6" y="97.4">SRCLK</text>
<text x="210" y="97.4">QC</text>
<text x="210" y="99.9">QD</text>
<text x="244.3" y="99.9">~{SRCLR}</text>
<text x="244.3" y="97.4">SRCLK</text>
<text x="255.8" y="97.4">QC</text>
<text x="255.8" y="99.9">QD</text>
<text x="61.5" y="105">RCLK</text>
<text x="61.5" y="107.5">~{OE}</text>
<text x="72.9" y="107.5">QG</text>
<text x="73" y="102.5">QE</text>
<text x="73.1" y="105">QF</text>
<text x="107.2" y="105">RCLK</text>
<text x="107.2" y="107.5">~{OE}</text>
<text x="118.6" y="107.5">QG</text>
<text x="118.7" y="102.5">QE</text>
<text x="118.8" y="105">QF</text>
<text x="152.9" y="105">RCLK</text>
<text x="152.9" y="107.5">~{OE}</text>
<text x="164.3" y="107.5">QG</text>
<text x="164.4" y="102.5">QE</text>
<text x="164.5" y="105">QF</text>
<text x="198.6" y="105">RCLK</text>
<text x="198.6" y="107.5">~{OE}</text>
<text x="210" y="107.5">QG</text>
<text x="210.2" y="102.5">QE</text>
<text x="210.2" y="105">QF</text>
<text x="244.3" y="105">RCLK</text>
<text x="244.3" y="107.5">~{OE}</text>
<text x="255.8" y="107.5">QG</text>
<text x="255.9" y="102.5">QE</text>
<text x="256" y="105">QF</text>
<text x="72.8" y="110.1">QH</text>
<text x="118.5" y="110.1">QH</text>
<text x="164.3" y="110.1">QH</text>
<text x="210" y="110.1">QH</text>
<text x="255.7" y="110.1">QH</text>
<text x="69.4" y="116.3" transform="rotate(-90 69.4 116.3)">GND</text>
<text x="72.2" y="115.2">QH'</text>
<text x="115.2" y="116.3" transform="rotate(-90 115.2 116.3)">GND</text>
<text x="117.9" y="115.2">QH'</text>
<text x="160.9" y="116.3" transform="rotate(-90 160.9 116.3)">GND</text>
<text x="163.7" y="115.2">QH'</text>
<text x="206.6" y="116.3" transform="rotate(-90 206.6 116.3)">GND</text>
<text x="209.4" y="115.2">QH'</text>
<text x="252.3" y="116.3" transform="rotate(-90 252.3 116.3)">GND</text>
<text x="255.1" y="115.2">QH'</text>
</g>
<g font-size="1.8" fill="#0f0f0f">
<text x="49.5" y="47.9">c</text>
<text x="49.5" y="42.8">a</text>
<text x="49.5" y="45.4">b</text>
<text x="95.2" y="47.9">c</text>
<text x="95.2" y="45.4">b</text>
<text x="141" y="45.4">b</text>
<text x="141" y="47.9">c</text>
<text x="186.7" y="47.9">c</text>
<text x="186.7" y="45.4">b</text>
<text x="232.4" y="45.4">b</text>
<text x="232.4" y="47.9">c</text>
<text x="49.5" y="50.5">d</text>
<text x="49.5" y="53">e</text>
<text x="95.2" y="50.5">d</text>
<text x="95.2" y="53">e</text>
<text x="141" y="50.5">d</text>
<text x="141" y="53">e</text>
<text x="186.7" y="53">e</text>
<text x="186.7" y="50.5">d</text>
<text x="232.4" y="50.5">d</text>
<text x="232.4" y="53">e</text>
<text x="49.5" y="58.1">g</text>
<text x="49.5" y="55.5">f</text>
<text x="95.2" y="58.1">g</text>
<text x="95.2" y="55.5">f</text>
<text x="141" y="58.1">g</text>
<text x="141" y="55.5">f</text>
<text x="186.7" y="58.1">g</text>
<text x="186.7" y="55.5">f</text>
<text x="232.4" y="55.5">f</text>
<text x="232.4" y="58.1">g</text>
<text x="49.5" y="61.9">DP</text>
<text x="95.2" y="61.9">DP</text>
<text x="141" y="61.9">DP</text>
<text x="186.7" y="61.9">DP</text>
<text x="232.4" y="61.9">DP</text>
<text x="80" y="91.1">DP</text>
<text x="80" y="93.6">a</text>
<text x="125.7" y="93.6">a</text>
<text x="125.7" y="91.1">DP</text>
<text x="171.4" y="93.6">a</text>
<text x="171.4" y="91.1">DP</text>
<text x="217.2" y="91.1">DP</text>
<text x="217.2" y="93.6">a</text>
<text x="262.9" y="93.6">a</text>
<text x="262.9" y="91.1">DP</text>
<text x="49.5" y="98.7">#SRCLR</text>
<text x="50.8" y="96.2">SRCLK</text>
<text x="80" y="101.3">d</text>
<text x="80" y="98.7">c</text>
<text x="80" y="96.2">b</text>
<text x="95.2" y="98.7">#SRCLR</text>
<text x="96.5" y="96.2">SRCLK</text>
<text x="125.7" y="98.7">c</text>
<text x="125.7" y="101.3">d</text>
<text x="125.7" y="96.2">b</text>
<text x="141" y="98.7">#SRCLR</text>
<text x="142.2" y="96.2">SRCLK</text>
<text x="171.4" y="101.3">d</text>
<text x="171.4" y="96.2">b</text>
<text x="171.4" y="98.7">c</text>
<text x="186.7" y="98.7">#SRCLR</text>
<text x="188" y="96.2">SRCLK</text>
<text x="217.2" y="96.2">b</text>
<text x="217.2" y="98.7">c</text>
<text x="217.2" y="101.3">d</text>
<text x="232.4" y="98.7">#SRCLR</text>
<text x="233.7" y="96.2">SRCLK</text>
<text x="262.9" y="101.3">d</text>
<text x="262.9" y="96.2">b</text>
<text x="262.9" y="98.7">c</text>
<text x="52.1" y="103.8">RCLK</text>
<text x="53.3" y="106.3">#OE</text>
<text x="80" y="106.3">f</text>
<text x="80" y="103.8">e</text>
<text x="97.8" y="103.8">RCLK</text>
<text x="99.1" y="106.3">#OE</text>
<text x="125.7" y="103.8">e</text>
<text x="125.7" y="106.3">f</text>
<text x="143.5" y="103.8">RCLK</text>
<text x="144.8" y="106.3">#OE</text>
<text x="171.4" y="103.8">e</text>
<text x="171.4" y="106.3">f</text>
<text x="189.2" y="103.8">RCLK</text>
<text x="191.8" y="106.3">#OE13</text>
<text x="217.2" y="106.3">f</text>
<text x="217.2" y="103.8">e</text>
<text x="234.9" y="103.8">RCLK</text>
<text x="238.8" y="106.3">#OE</text>
<text x="241.3" y="106.4">13</text>
<text x="262.9" y="103.8">e</text>
<text x="262.9" y="106.3">f</text>
<text x="80" y="108.9">g</text>
<text x="125.7" y="108.9">g</text>
<text x="171.4" y="108.9">g</text>
<text x="217.2" y="108.9">g</text>
<text x="262.9" y="108.9">g</text>
<text x="36.8" y="147">#SRCLR</text>
<text x="36.8" y="144.4">SRCLK</text>
<text x="36.8" y="149.5">RCLK</text>
<text x="36.8" y="152.1">#OE</text>
</g>
<g font-size="1.8" fill="#000084">
<text x="57.1" y="70.8">{DP</text>
<text x="61.7" y="70.8">a</text>
<text x="64" y="70.8">b</text>
<text x="66.3" y="70.8">c</text>
<text x="68.6" y="70.8">d</text>
<text x="70.9" y="70.8">e</text>
<text x="73.2" y="70.8">f</text>
<text x="75.1" y="70.8">g}</text>
<text x="102.9" y="70.8">{DP</text>
<text x="107.4" y="70.8">a</text>
<text x="109.7" y="70.8">b</text>
<text x="112.1" y="70.8">c</text>
<text x="114.3" y="70.8">d</text>
<text x="116.6" y="70.8">e</text>
<text x="118.9" y="70.8">f</text>
<text x="120.8" y="70.8">g}</text>
<text x="148.6" y="70.8">{DP</text>
<text x="153.1" y="70.8">a</text>
<text x="155.5" y="70.8">b</text>
<text x="157.8" y="70.8">c</text>
<text x="160" y="70.8">d</text>
<text x="162.4" y="70.8">e</text>
<text x="164.6" y="70.8">f</text>
<text x="166.5" y="70.8">g}</text>
<text x="194.3" y="70.8">{DP</text>
<text x="198.9" y="70.8">a</text>
<text x="201.2" y="70.8">b</text>
<text x="203.5" y="70.8">c</text>
<text x="205.8" y="70.8">d</text>
<text x="208.1" y="70.8">e</text>
<text x="210.3" y="70.8">f</text>
<text x="212.2" y="70.8">g}</text>
<text x="240" y="70.8">{DP</text>
<text x="244.6" y="70.8">a</text>
<text x="246.9" y="70.8">b</text>
<text x="249.2" y="70.8">c</text>
<text x="251.5" y="70.8">d</text>
<text x="253.8" y="70.8">e</text>
<text x="256.1" y="70.8">f</text>
<text x="258" y="70.8">g}</text>
<text x="50.8" y="139.4">{SRCLK,</text>
<text x="59.5" y="139.4">#SRCLR,</text>
<text x="68.6" y="139.4">RCLK,</text>
<text x="75.2" y="139.4">#OE}</text>
</g>
<g font-size="1.8" fill="#a90000">
<text x="68.3" y="88.9" transform="rotate(-90 68.3 88.9)">16</text>
<text x="114" y="88.9" transform="rotate(-90 114 88.9)">16</text>
<text x="159.8" y="88.9" transform="rotate(-90 159.8 88.9)">16</text>
<text x="205.5" y="88.9" transform="rotate(-90 205.5 88.9)">16</text>
<text x="251.2" y="88.9" transform="rotate(-90 251.2 88.9)">16</text>
<text x="58.4" y="91.2">14</text>
<text x="76.2" y="91.2">15</text>
<text x="76.8" y="93.7">1</text>
<text x="104.1" y="91.2">14</text>
<text x="121.9" y="91.2">15</text>
<text x="122.5" y="93.7">1</text>
<text x="149.8" y="91.2">14</text>
<text x="167.6" y="91.2">15</text>
<text x="168.2" y="93.7">1</text>
<text x="195.5" y="91.2">14</text>
<text x="213.3" y="91.2">15</text>
<text x="213.9" y="93.7">1</text>
<text x="241.3" y="91.2">14</text>
<text x="259" y="91.2">15</text>
<text x="259.6" y="93.7">1</text>
<text x="58.4" y="98.8">10</text>
<text x="58.4" y="96.3">11</text>
<text x="76.8" y="96.3">2</text>
<text x="76.8" y="98.8">3</text>
<text x="76.8" y="101.3">4</text>
<text x="104.1" y="98.8">10</text>
<text x="104.1" y="96.3">11</text>
<text x="122.5" y="96.3">2</text>
<text x="122.5" y="98.8">3</text>
<text x="122.5" y="101.3">4</text>
<text x="149.8" y="98.8">10</text>
<text x="149.8" y="96.3">11</text>
<text x="168.2" y="96.3">2</text>
<text x="168.2" y="98.8">3</text>
<text x="168.2" y="101.3">4</text>
<text x="195.5" y="98.8">10</text>
<text x="195.5" y="96.3">11</text>
<text x="213.9" y="96.3">2</text>
<text x="213.9" y="98.8">3</text>
<text x="213.9" y="101.3">4</text>
<text x="241.3" y="98.8">10</text>
<text x="241.3" y="96.3">11</text>
<text x="259.6" y="96.3">2</text>
<text x="259.6" y="98.8">3</text>
<text x="259.6" y="101.3">4</text>
<text x="58.4" y="103.9">12</text>
<text x="58.4" y="106.4">13</text>
<text x="76.8" y="103.9">5</text>
<text x="76.8" y="106.4">6</text>
<text x="104.1" y="103.9">12</text>
<text x="104.1" y="106.4">13</text>
<text x="122.5" y="103.9">5</text>
<text x="122.5" y="106.4">6</text>
<text x="149.8" y="103.9">12</text>
<text x="149.8" y="106.4">13</text>
<text x="168.2" y="103.9">5</text>
<text x="168.2" y="106.4">6</text>
<text x="195.5" y="103.9">12</text>
<text x="213.9" y="103.9">5</text>
<text x="213.9" y="106.4">6</text>
<text x="241.3" y="103.9">12</text>
<text x="259.6" y="103.9">5</text>
<text x="259.6" y="106.4">6</text>
<text x="76.8" y="109">7</text>
<text x="122.5" y="109">7</text>
<text x="168.2" y="109">7</text>
<text x="213.9" y="109">7</text>
<text x="259.6" y="109">7</text>
<text x="68.3" y="118.8" transform="rotate(-90 68.3 118.8)">8</text>
<text x="76.8" y="114">9</text>
<text x="114" y="118.8" transform="rotate(-90 114 118.8)">8</text>
<text x="122.5" y="114">9</text>
<text x="159.8" y="118.8" transform="rotate(-90 159.8 118.8)">8</text>
<text x="168.2" y="114">9</text>
<text x="205.5" y="118.8" transform="rotate(-90 205.5 118.8)">8</text>
<text x="213.9" y="114">9</text>
<text x="251.2" y="118.8" transform="rotate(-90 251.2 118.8)">8</text>
<text x="259.6" y="114">9</text>
</g>
</svg>
